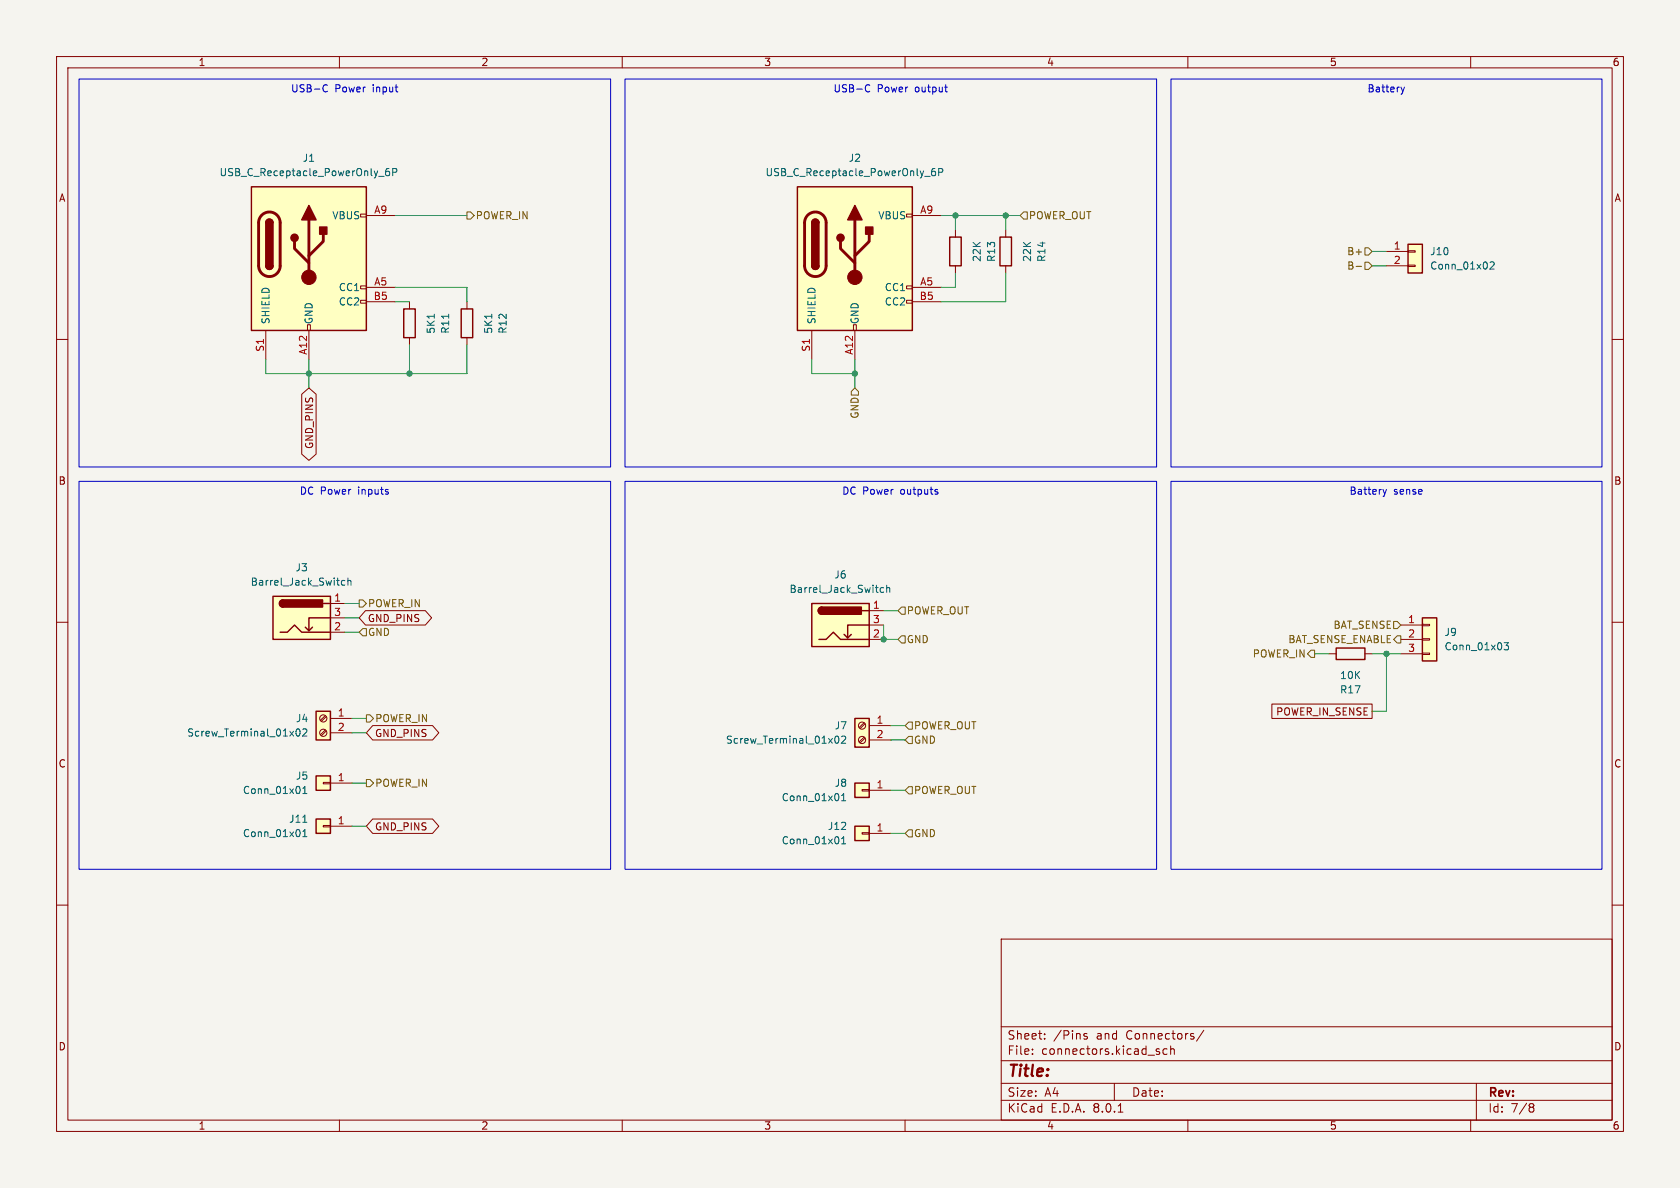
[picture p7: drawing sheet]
<svg xmlns="http://www.w3.org/2000/svg" width="297mm" height="210mm" viewBox="0 0 297 210" stroke-linecap="round" stroke-linejoin="round" font-family="sans-serif">
<path d="M0 0h297v210h-297z" fill="#f5f4ef" stroke="#f5f4ef" stroke-width=".18"/>
<g fill="none" stroke="#840000" stroke-width=".18">
<path d="M10 10h277v190h-277zM12 12h273v186h-273zM60 10v2M110 10v2M160 10v2M210 10v2M260 10v2M10 60h2M285 60h2M10 110h2M285 110h2M10 160h2"/>
<path d="M285 160h2M177 166h108v32h-108zM60 198v2M110 198v2M160 198v2M177 194.5h108M177 191.5h108M177 187.5h108M177 181.5h108M182.5 186.3v.1M182.5 185.5v.1M184.7 183.6v.1"/>
<path d="M184.7 182.8v.1M192.2 182.8l-.4-.1-.2 .2 .1 .2 .5 .2v.3h-.6M197 191.5v3M197.7 196.6h.8M204.6 185.9l.4 .1v.2l-.2 .2h-.3M204.6 185.4l.4 .1M206.3 185.5l-.4-.1-.3 .3v.4l.1 .2h.6M207 185.5l.2-.1 .3 .1 .1 .9M207 184.9v1.5M210 198v2M212.8 182.1l-1.3 2M260 198v2"/>
<path d="M261 191.5v6.5M270.6 195.1h.3l.3 .3-.3 .3M270.6 195.7h.3M270.9 195.7l.2 .2 .1 .4-.3 .3h-.3"/>
</g>
<path d="M55.9 137.2h2.5v2.5h-2.5z" fill="#ffffc2"/>
<path d="M168.9 40.6v1.3M168.9 47v1.3M177.8 40.6v1.3M177.8 47v1.3M57.1 138.3h1.3v.3h-1.3zM58.4 138.4h3.8" fill="none" stroke="#840000" stroke-width=".18"/>
<path d="M167.9 41.9h2v5.1h-2zM176.8 41.9h2v5.1h-2zM55.9 137.2h2.5v2.5h-2.5z" fill="none" stroke="#840000" stroke-width=".25"/>
<path d="M53.5 139.4l.4-.4v1.3M53.5 140.3h.8" fill="none" stroke="#006464" stroke-width=".18"/>
<path d="M151.1 138.4h2.6v2.6h-2.6z" fill="#ffffc2"/>
<path d="M152.4 139.6h1.3v.2h-1.3zM153.7 139.7h3.8" fill="none" stroke="#840000" stroke-width=".18"/>
<path d="M151.1 138.4h2.6v2.6h-2.6z" fill="none" stroke="#840000" stroke-width=".25"/>
<path d="M148.8 141.5h.7M148.8 140.6l.3-.3v1.2" fill="none" stroke="#006464" stroke-width=".18"/>
<path d="M151.1 146.1h2.6v2.5h-2.6z" fill="#ffffc2"/>
<path d="M152.4 147.2h1.3v.2h-1.3zM153.7 147.3h3.8" fill="none" stroke="#840000" stroke-width=".18"/>
<path d="M151.1 146.1h2.6v2.5h-2.6z" fill="none" stroke="#840000" stroke-width=".25"/>
<path d="M148.8 149.2h.7M148.8 148.3l.3-.4v1.3" fill="none" stroke="#006464" stroke-width=".18"/>
<path d="M143.5 106.7h10.2v7.6h-10.2z" fill="#ffffc2"/>
<path d="M143.5 106.7h10.2v7.6h-10.2zM144.8 113h1.2l1.3-1.2 1.3 1.2h5.1M145.3 107.3a.64 .64 0 0 0-.6 .7 .64 .64 0 0 0 .6 .6M150.5 112.1l-.6 .7M152.4 108h1.3M153.7 110.5h-3.8v2.3l-.7-.7" fill="none" stroke="#840000" stroke-width=".25"/>
<g fill="#840000" stroke="#840000" stroke-width=".25">
<path d="M144.8 107.5l.5-.2v1.3a.63 .63 0 0 1-.6-.4 .63 .63 0 0 1 .1-.7z"/>
<path d="M145.3 107.3h7v1.3h-7z"/>
</g>
<path d="M153.7 108h2.5M153.7 113h2.5M153.7 110.5h2.5" fill="none" stroke="#840000" stroke-width=".18"/>
<path d="M156.2 103.9h-.4l-.2 .2 .1 .6h.5M156.8 104l.1-.1h.3l.1 .8M156.8 103.4v1.3" fill="none" stroke="#006464" stroke-width=".18"/>
<path d="M151.1 127h2.6v5.1h-2.6z" fill="#ffffc2"/>
<path d="M151.1 127h2.6v5.1h-2.6z" fill="none" stroke="#840000" stroke-width=".25"/>
<g fill="none" stroke="#840000" stroke-width=".18">
<path d="M152.8 130.3l-.9 .8M152.8 127.8l-.9 .8M152.9 130.5l-.8 .8M152.9 127.9l-.8 .9M153.7 128.3h3.8M153.7 130.8h3.8"/>
<circle cx="152.4" cy="128.3" r=".63"/>
<circle cx="152.4" cy="130.8" r=".63"/>
</g>
<path d="M147.7 130.2l.2-.1a.68 .68 0 0 1 .4 .7 .68 .68 0 0 1-.4 .6l-.2-.1-.1-.4zM148.8 130.2l.5-.1 .2 .4-.8 .9h.8" fill="none" stroke="#006464" stroke-width=".18"/>
<path d="M141 33h20.3v25.4h-20.3z" fill="#ffffc2"/>
<path d="M160.3 37.8h1v.6h-1zM161.3 38.1h5.1M82.5 53.3v1.3M82.5 59.7v1.3M143.5 58.4v5.1M150.9 57.4h.5v1h-.5zM151.1 58.4v5.1M160.3 53.1h1v.5h-1zM160.3 50.5h1v.6h-1zM161.3 50.8h5.1M161.3 53.3h5.1" fill="none" stroke="#840000" stroke-width=".18"/>
<path d="M141 33h20.3v25.4h-20.3zM143.5 39.4a.64 .64 0 0 1 .6-.7 .64 .64 0 0 1 .7 .7M81.5 54.6h2.1v5.1h-2.1zM143.5 47a.64 .64 0 0 0 .6 .6 .64 .64 0 0 0 .7-.6" fill="none" stroke="#840000" stroke-width=".25"/>
<path d="M142.8 38a1.91 1.91 0 0 1 2.1-.4 1.91 1.91 0 0 1 1.1 1.8v7.6a1.91 1.91 0 0 1-1.9 1.9 1.91 1.91 0 0 1-1.9-1.9v-7.8l.2-.6zM151.1 38.9v10.1M148.6 42.7v1.2l2.5 2.6M153.7 41.4v1.3l-2.6 2.5" fill="none" stroke="#840000" stroke-width=".51"/>
<g fill="#840000" stroke="#840000" stroke-width=".25">
<path d="M143.5 47h1.3a.64 .64 0 0 1-.7 .6 .64 .64 0 0 1-.6-.6z"/>
<path d="M143.5 39.4h1.3v7.6h-1.3z"/>
<path d="M143.7 38.9a.64 .64 0 0 1 .7-.1 .64 .64 0 0 1 .4 .6h-1.3z"/>
<path d="M151.1 36.3l1.3 2.6h-2.5z"/>
<path d="M153 40.1h1.3v1.3h-1.3z"/>
<circle cx="148.6" cy="42" r=".63"/>
</g>
<circle cx="151.1" cy="49" r="1.27" fill="#840000" stroke="#840000" stroke-width=".18"/>
<path d="M163.5 31.2h.9M165.3 29.8l-.4 .1a.86 .86 0 0 0 0 1.2l.4-.2 .1-.4-.2-.2h-.4l-.1 .2M165.9 30.5l.7-.1 .1-.2-.1-.3-.7-.1v1.3M86.9 55.5v.8" fill="none" stroke="#006464" stroke-width=".18"/>
<path d="M55.9 144.8h2.5v2.5h-2.5z" fill="#ffffc2"/>
<path d="M57.1 145.9h1.3v.3h-1.3zM58.4 146.1h3.8" fill="none" stroke="#840000" stroke-width=".18"/>
<path d="M55.9 144.8h2.5v2.5h-2.5z" fill="none" stroke="#840000" stroke-width=".25"/>
<path d="M53.5 145.4h.8M53.5 147.9h.8M53.5 147l.4-.4v1.3" fill="none" stroke="#006464" stroke-width=".18"/>
<path d="M251.5 109.2h2.5v7.6h-2.5z" fill="#ffffc2"/>
<path d="M234.9 115.6h1.3M241.3 115.6h1.3M247.6 110.5h3.9M247.6 113h3.9M247.6 115.6h3.9M251.5 115.4h1.2v.3h-1.2zM251.5 112.9h1.2v.3h-1.2zM251.5 110.4h1.2v.2h-1.2z" fill="none" stroke="#840000" stroke-width=".18"/>
<path d="M236.2 114.6h5.1v2h-5.1zM251.5 109.2h2.5v7.6h-2.5z" fill="none" stroke="#840000" stroke-width=".25"/>
<path d="M265.9 113.6h.8l-.4 .5 .3 .1v.6l-.2 .1-.5-.1" fill="none" stroke="#006464" stroke-width=".18"/>
<path d="M48.3 105.4h10.1v7.6h-10.1z" fill="#ffffc2"/>
<path d="M48.3 105.4h10.1v7.6h-10.1zM49.5 111.8h1.3l1.3-1.3 1.2 1.3h5.1M50 106a.64 .64 0 0 0-.6 .7 .64 .64 0 0 0 .6 .6M55.2 110.9l-.6 .6M57.1 106.7h1.3M58.4 109.2h-3.8v2.3l-.6-.6" fill="none" stroke="#840000" stroke-width=".25"/>
<g fill="#840000" stroke="#840000" stroke-width=".25">
<path d="M49.6 106.2l.4-.2v1.3a.63 .63 0 0 1-.5-.4 .63 .63 0 0 1 .1-.7z"/>
<path d="M50 106h7v1.3h-7z"/>
</g>
<path d="M58.4 106.7h2.6M58.4 111.8h2.6M58.4 109.2h2.6" fill="none" stroke="#840000" stroke-width=".18"/>
<path d="M61 102.7l-.4-.1-.2 .2 .1 .6h.5M61.5 102.7l.2-.1 .3 .1v.7M61.5 102.2v1.2" fill="none" stroke="#006464" stroke-width=".18"/>
<path d="M248.9 43.2h2.6v5.1h-2.6z" fill="#ffffc2"/>
<path d="M72.4 53.3v1.3M72.4 59.7v1.3M245.1 44.5h3.8M245.1 47h3.8M248.9 46.9h1.3v.2h-1.3zM248.9 44.3h1.3v.3h-1.3z" fill="none" stroke="#840000" stroke-width=".18"/>
<path d="M71.4 54.6h2v5.1h-2zM248.9 43.2h2.6v5.1h-2.6z" fill="none" stroke="#840000" stroke-width=".25"/>
<path d="M76.8 55.5v.8M79.3 55.5v.8M263.4 46.4l.5-.1 .2 .4-.7 .9h.7" fill="none" stroke="#006464" stroke-width=".18"/>
<path d="M55.9 125.7h2.5v5.1h-2.5z" fill="#ffffc2"/>
<path d="M55.9 125.7h2.5v5.1h-2.5z" fill="none" stroke="#840000" stroke-width=".25"/>
<g fill="none" stroke="#840000" stroke-width=".18">
<path d="M57.5 129l-.9 .9M57.5 126.5l-.9 .8M57.7 129.2l-.9 .8M57.7 126.7l-.9 .8M58.4 127h3.8M58.4 129.5h3.8"/>
<circle cx="57.1" cy="127" r=".63"/>
<circle cx="57.1" cy="129.5" r=".63"/>
</g>
<path d="M52.4 129l.2-.2a.68 .68 0 0 1 .5 .7 .68 .68 0 0 1-.5 .6l-.2-.1-.1-.4zM53.5 129l.5-.2 .3 .4-.8 .9h.8" fill="none" stroke="#006464" stroke-width=".18"/>
<path d="M44.4 33h20.4v25.4h-20.4z" fill="#ffffc2"/>
<g fill="none" stroke="#840000" stroke-width=".18">
<path d="M63.8 37.8h1v.6h-1zM64.8 38.1h5M47 58.4v5.1M54.4 57.4h.5v1h-.5zM54.6 58.4v5.1M63.8 53.1h1v.5h-1zM63.8 50.5h1v.6h-1zM64.8 50.8h5M64.8 53.3h5M53.3 69.7l1.3-1.1 1.3 1.1v10.6l-1.3 1.1-1.3-1.1zM64.6 107.9h10.6l1.1 1.3-1.1 1.3h-10.6l-1.1-1.3zM65.9 128.3h10.6l1.1 1.2-1.1 1.3h-10.6l-1.1-1.3z"/>
<path d="M224.8 124.5h17.8v2.5h-17.8zM65.9 144.8h10.6l1.1 1.3-1.1 1.2h-10.6l-1.1-1.2z"/>
</g>
<path d="M44.4 33h20.4v25.4h-20.4zM47 39.4a.64 .64 0 0 1 .6-.7 .64 .64 0 0 1 .7 .7M47 47a.64 .64 0 0 0 .6 .6 .64 .64 0 0 0 .7-.6" fill="none" stroke="#840000" stroke-width=".25"/>
<path d="M46.3 38a1.91 1.91 0 0 1 2-.4 1.91 1.91 0 0 1 1.2 1.8v7.6a1.91 1.91 0 0 1-1.9 1.9 1.91 1.91 0 0 1-1.9-1.9v-7.8l.2-.6zM54.6 38.9v10.1M52.1 42.7v1.2l2.5 2.6M57.1 41.4v1.3l-2.5 2.5" fill="none" stroke="#840000" stroke-width=".51"/>
<g fill="#840000" stroke="#840000" stroke-width=".25">
<path d="M47 47h1.3a.64 .64 0 0 1-.7 .6 .64 .64 0 0 1-.6-.6z"/>
<path d="M47 39.4h1.3v7.6h-1.3z"/>
<path d="M47.2 38.9a.64 .64 0 0 1 .7-.1 .64 .64 0 0 1 .4 .6h-1.3z"/>
<path d="M54.6 36.3l1.3 2.6h-2.6z"/>
<path d="M56.5 40.1h1.3v1.3h-1.3z"/>
<circle cx="52.1" cy="42" r=".63"/>
</g>
<circle cx="54.6" cy="49" r="1.27" fill="#840000" stroke="#840000" stroke-width=".18"/>
<path d="M66.9 31.2h1M68.8 29.8l-.4 .1a.86 .86 0 0 0 0 1.2l.4-.2 .1-.4-.3-.2h-.3l-.1 .2M69.4 30.5l.6-.1 .2-.2-.1-.3-.7-.1v1.3" fill="none" stroke="#006464" stroke-width=".18"/>
<g fill="none" stroke="#725600" stroke-width=".18">
<path d="M82.5 37.5h.7l.6 .6-.6 .6h-.7zM181 37.5h.6v1.2h-.6l-.7-.6zM239.7 47.1h1M241.3 43.8h.6l.7 .7-.7 .6h-.6zM241.3 46.4h.6l.7 .6-.7 .6h-.6zM151.1 68.6l.7 .6v.7h-1.3v-.7zM63.5 106h.6l.7 .7-.7 .6h-.6zM64.1 111.1h.7v1.3h-.7l-.6-.6zM159.4 112.4h.6v1.3h-.6l-.7-.7zM159.4 107.3h.6v1.3h-.6l-.7-.6zM231.8 114.9h.6v1.3h-.6l-.7-.6zM246.4 109.9h.6l.6 .6-.6 .6h-.6z"/>
<path d="M247 112.4h.6v1.3h-.6l-.6-.7zM64.8 126.4h.6l.6 .6-.6 .6h-.6zM64.8 137.8h.6l.6 .6-.6 .7h-.6zM160.7 139.1h.6v1.2h-.6l-.7-.6zM160.7 127.6h.6v1.3h-.6l-.7-.6zM160.7 130.2h.6v1.2h-.6l-.7-.6zM160.7 146.7h.6v1.3h-.6l-.7-.7z"/>
</g>
<g fill="none" stroke="#0000c2" stroke-width=".18">
<path d="M14 14h93.9v68.6h-93.9zM57.3 15h.3l.3 .1M57.9 16.1l-.3 .1h-.3M110.5 14h94v68.6h-94zM153.2 15h.3l.3 .1M153.8 16.1l-.3 .1h-.3M167 15.4h.5M167.2 16.2h.3M207 14h76.2v68.6h-76.2zM247.7 15.4l.3 .8M248 16.2l-.2 .4M248.3 15.4l-.3 .8"/>
<path d="M14 85.1h93.9v68.6h-93.9zM110.5 85.1h94v68.6h-94zM165.6 86.9l.2 .2-.2 .3M165.6 86.5l.2 .1M207 85.1h76.2v68.6h-76.2zM244.5 86.5l.3 .9M244.8 87.4l-.2 .3M245.1 86.5l-.3 .9"/>
</g>
<g fill="none" stroke="#009600" stroke-width=".18">
<path d="M69.8 38.1h12.7M166.4 38.1h13.9M168.9 38.1v2.5M177.8 38.1v2.5M69.8 53.3h2.6M69.8 50.8h12.7v2.5M168.9 48.3v2.5h-2.5M177.8 48.3v5h-11.4M242.6 47h2.5M242.6 44.5h2.5M54.6 63.5v5.1M72.4 61v5"/>
<path d="M82.5 61v5h-35.5v-2.5M143.5 63.5v2.5h7.6M151.1 63.5v5.1M61 111.8h2.5M61 106.7h2.5M61 109.2h2.5M156.2 110.5v2.5h2.5M156.2 108h2.5M232.4 115.6h2.5M242.6 115.6h5M245.1 115.6v10.1h-2.5M62.2 129.5h2.6"/>
<path d="M62.2 127h2.6M62.2 138.4h2.6M157.5 139.7h2.5M157.5 130.8h2.5M157.5 128.3h2.5M62.2 146.1h2.6M157.5 147.3h2.5"/>
</g>
<g fill="#009600" stroke="#009600" stroke-width=".18">
<circle cx="168.9" cy="38.1" r=".46"/>
<circle cx="177.8" cy="38.1" r=".46"/>
<circle cx="156.2" cy="113" r=".46"/>
<circle cx="151.1" cy="66" r=".46"/>
<circle cx="54.6" cy="66" r=".46"/>
<circle cx="72.4" cy="66" r=".46"/>
<circle cx="245.1" cy="115.6" r=".46"/>
</g>
<text font-size="2.8" fill="#840000" x="178" y="190.9">Title:</text>
<g font-size="2.1" fill="#840000">
<text x="178" y="184">Sheet:</text>
<text x="186.2" y="184">/Pins</text>
<text x="193.9" y="184">and</text>
<text x="199.3" y="184">Connectors/</text>
<text x="178" y="186.7">File:</text>
<text x="184.1" y="186.7">connectors.kicad_sch</text>
<text x="178" y="196.9">KiCad</text>
<text x="178" y="194.1">Size:</text>
<text x="184.7" y="194.1">A4</text>
<text x="185.7" y="196.9">E.D.A.</text>
<text x="193.3" y="196.9">8.0.1</text>
<text x="200" y="194.1">Date:</text>
<text x="263" y="194.3">Rev:</text>
<text x="263" y="196.9">Id:</text>
<text x="267.1" y="196.9">7/8</text>
</g>
<g font-size="1.8" fill="#840000">
<text x="35" y="11.9">1</text>
<text x="85" y="11.9">2</text>
<text x="135" y="11.9">3</text>
<text x="185" y="11.9">4</text>
<text x="235" y="11.9">5</text>
<text x="285" y="11.9">6</text>
<text x="10.3" y="35.9">A</text>
<text x="285.3" y="35.9">A</text>
<text x="55.6" y="79.5" transform="rotate(-90 55.6 79.5)">GND_PINS</text>
<text x="10.3" y="85.9">B</text>
<text x="285.3" y="85.9">B</text>
<text x="64.9" y="110.2">GND_PINS</text>
<text x="66.2" y="130.5">GND_PINS</text>
<text x="225.5" y="126.7">POWER_IN_SENSE</text>
<text x="10.3" y="135.9">C</text>
<text x="285.3" y="135.9">C</text>
<text x="66.2" y="147">GND_PINS</text>
<text x="10.3" y="185.9">D</text>
<text x="285.3" y="185.9">D</text>
<text x="35" y="199.9">1</text>
<text x="85" y="199.9">2</text>
<text x="135" y="199.9">3</text>
<text x="185" y="199.9">4</text>
<text x="235" y="199.9">5</text>
<text x="285" y="199.9">6</text>
</g>
<g font-size="1.8" fill="#0000c2">
<text x="51.4" y="16.6">USB-C</text>
<text x="59.2" y="16.6">Power</text>
<text x="66" y="16.6">input</text>
<text x="147.2" y="16.6">USB-C</text>
<text x="155.1" y="16.6">Power</text>
<text x="161.9" y="16.6">output</text>
<text x="241.7" y="16.6">Battery</text>
<text x="52.9" y="87.8">DC Power</text>
<text x="63.4" y="87.8">inputs</text>
<text x="148.8" y="87.8">DC Power</text>
<text x="159.3" y="87.8">outputs</text>
<text x="238.5" y="87.8">Battery</text>
<text x="246.4" y="87.8">sense</text>
</g>
<g font-size="1.8" fill="#006464">
<text x="53.4" y="28.8">J1</text>
<text x="149.9" y="28.8">J2</text>
<text x="38.7" y="31.3">USB_C_Receptacle_PowerOnly_6P</text>
<text x="135.2" y="31.3">USB_C_Receptacle_PowerOnly_6P</text>
<text x="58.7" y="39">VBUS</text>
<text x="155.2" y="39">VBUS</text>
<text x="173.6" y="46.4" transform="rotate(-90 173.6 46.4)">22K</text>
<text x="176.1" y="46.4" transform="rotate(-90 176.1 46.4)">R13</text>
<text x="182.5" y="46.4" transform="rotate(-90 182.5 46.4)">22K</text>
<text x="185" y="46.4" transform="rotate(-90 185 46.4)">R14</text>
<text x="252.7" y="47.9">Conn_01x02</text>
<text x="252.7" y="45.3">J10</text>
<text x="59.8" y="51.7">CC1</text>
<text x="156.3" y="51.7">CC1</text>
<text x="47.9" y="57.4" transform="rotate(-90 47.9 57.4)">SHIELD</text>
<text x="55.5" y="57.4" transform="rotate(-90 55.5 57.4)">GND</text>
<text x="59.8" y="54.2">CC2</text>
<text x="77.1" y="59.1" transform="rotate(-90 77.1 59.1)">5K1</text>
<text x="79.6" y="59.1" transform="rotate(-90 79.6 59.1)">R11</text>
<text x="87.2" y="59.1" transform="rotate(-90 87.2 59.1)">5K1</text>
<text x="89.8" y="59.1" transform="rotate(-90 89.8 59.1)">R12</text>
<text x="144.4" y="57.4" transform="rotate(-90 144.4 57.4)">SHIELD</text>
<text x="152" y="57.4" transform="rotate(-90 152 57.4)">GND</text>
<text x="156.3" y="54.2">CC2</text>
<text x="52.1" y="101.2">J3</text>
<text x="44.2" y="103.7">Barrel_Jack_Switch</text>
<text x="139.5" y="105">Barrel_Jack_Switch</text>
<text x="147.4" y="102.5">J6</text>
<text x="255.3" y="112.6">J9</text>
<text x="255.3" y="115.2">Conn_01x03</text>
<text x="236.8" y="122.8">R17</text>
<text x="236.8" y="120.2">10K</text>
<text x="33" y="130.4">Screw_Terminal_01x02</text>
<text x="52.2" y="127.9">J4</text>
<text x="128.2" y="131.7">Screw_Terminal_01x02</text>
<text x="147.5" y="129.1">J7</text>
<text x="42.8" y="140.6">Conn_01x01</text>
<text x="52.2" y="138">J5</text>
<text x="138.1" y="141.8">Conn_01x01</text>
<text x="147.5" y="139.3">J8</text>
<text x="42.8" y="148.2">Conn_01x01</text>
<text x="51" y="145.6">J11</text>
<text x="138.1" y="149.5">Conn_01x01</text>
<text x="146.3" y="146.9">J12</text>
</g>
<g font-size="1.8" fill="#a90000">
<text x="66.1" y="37.8">A9</text>
<text x="162.6" y="37.8">A9</text>
<text x="246.3" y="44.2">1</text>
<text x="246.3" y="46.7">2</text>
<text x="66" y="53.1">B5</text>
<text x="66.1" y="50.5">A5</text>
<text x="162.5" y="53.1">B5</text>
<text x="162.6" y="50.5">A5</text>
<text x="46.7" y="62.3" transform="rotate(-90 46.7 62.3)">S1</text>
<text x="54.4" y="62.8" transform="rotate(-90 54.4 62.8)">A12</text>
<text x="143.3" y="62.3" transform="rotate(-90 143.3 62.3)">S1</text>
<text x="150.9" y="62.8" transform="rotate(-90 150.9 62.8)">A12</text>
<text x="59" y="106.4">1</text>
<text x="154.2" y="107.7">1</text>
<text x="59" y="111.5">2</text>
<text x="59" y="109">3</text>
<text x="154.2" y="112.8">2</text>
<text x="154.2" y="110.2">3</text>
<text x="248.8" y="110.2">1</text>
<text x="248.8" y="112.8">2</text>
<text x="248.8" y="115.3">3</text>
<text x="59.6" y="126.7">1</text>
<text x="59.6" y="129.3">2</text>
<text x="154.9" y="128">1</text>
<text x="154.9" y="130.6">2</text>
<text x="59.6" y="138.2">1</text>
<text x="154.9" y="139.4">1</text>
<text x="59.6" y="145.8">1</text>
<text x="154.9" y="147.1">1</text>
</g>
<g font-size="1.8" fill="#725600">
<text x="84" y="39">POWER_IN</text>
<text x="181.8" y="39">POWER_OUT</text>
<text x="238.1" y="45.3">B+</text>
<text x="238.1" y="47.9">B-</text>
<text x="152" y="74.1" transform="rotate(-90 152 74.1)">GND</text>
<text x="65" y="107.5">POWER_IN</text>
<text x="65" y="112.6">GND</text>
<text x="160.2" y="113.9">GND</text>
<text x="160.2" y="108.8">POWER_OUT</text>
<text x="227.7" y="113.9">BAT_SENSE_ENABLE</text>
<text x="235.6" y="111.4">BAT_SENSE</text>
<text x="221.4" y="116.4">POWER_IN</text>
<text x="66.2" y="127.9">POWER_IN</text>
<text x="161.5" y="129.1">POWER_OUT</text>
<text x="161.5" y="131.7">GND</text>
<text x="66.2" y="139.3">POWER_IN</text>
<text x="161.5" y="140.6">POWER_OUT</text>
<text x="161.5" y="148.2">GND</text>
</g>
</svg>
